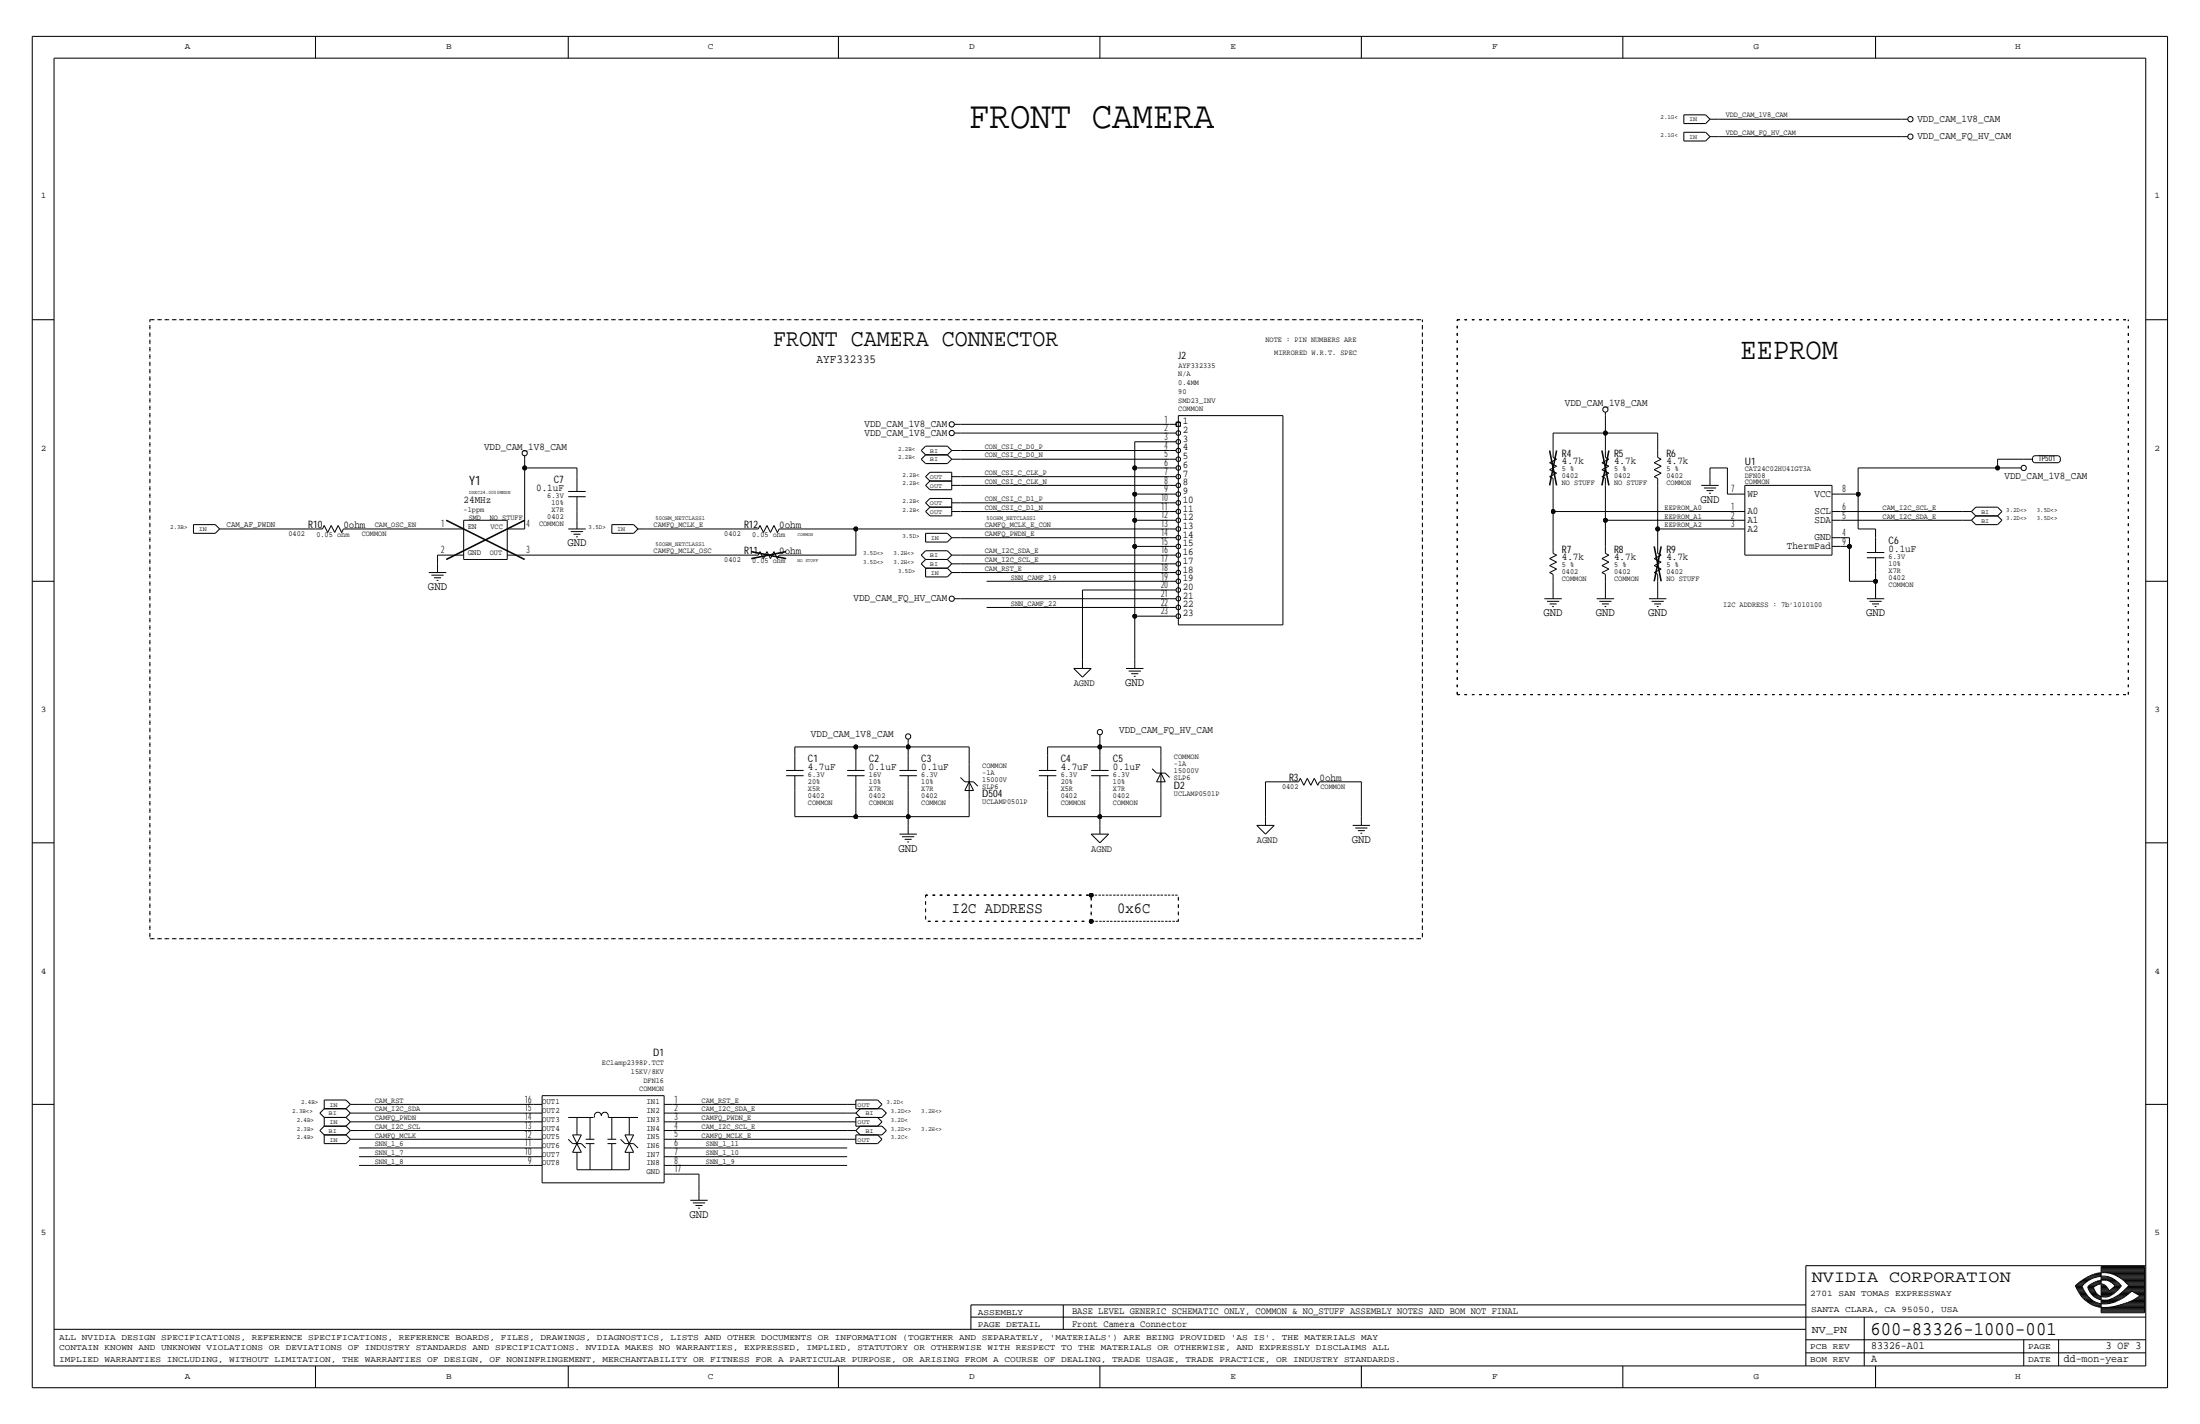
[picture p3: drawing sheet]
<svg xmlns="http://www.w3.org/2000/svg" width="432mm" height="279mm" viewBox="0 0 432 279" stroke-linecap="round" stroke-linejoin="round" font-family="sans-serif">
<g fill="none" stroke="#000" stroke-width=".2">
<path d="M6.3 7.1h419.1zM6.3 7.1v265.2zM10.6 11.4v256.6zM10.6 11.4h410.6zM61.9 7.1v4.3zM111.5 7.1v4.3zM164.6 7.1v4.3zM215.9 7.1v4.3zM267.2 7.1v4.3zM318.5 7.1v4.3zM368.1 7.1v4.3zM421.2 11.4v256.6z"/>
<path d="M425.4 7.1v265.2zM330.5 26v1.7zM330.5 27.7h4.3zM330.5 22.5v1.7zM330.5 24.2h4.3zM330.5 26h4.3zM330.5 22.5h4.3zM334.8 27.7l.8-.9zM334.8 24.2l.8-.8zM334.8 26l.8 .8zM334.8 22.5l.8 .9zM335.6 26.8h1.7z"/>
<path d="M335.6 23.4h1.7zM337.3 23.4h36zM337.3 26.8h36zM373.3 26.8h1.2zM373.3 23.4h1.2zM6.3 62.7h4.3zM421.2 62.7h4.2zM103 91.8h10.2zM103 90.1v1.7zM103 91.8v12zM103 89.4v.7zM111.5 96.4h3.5z"/>
<path d="M111.5 97.5h3.5zM113.2 91.8v1.7zM113.2 97.5v2.9zM113.2 93.5v2.9zM180.8 88.4l.9-.9zM180.8 90.1l.9-.9zM180.8 88.4l.9 .8zM180.8 90.1l.9 .9zM181.7 89.2h4.2zM181.7 91h4.2zM181.7 98.7l.8-.9zM181.7 93.5l.8-.8z"/>
<path d="M181.7 95.2l.8-.8zM181.7 87.5h4.2zM181.7 98.7l.8 .8zM181.7 93.5l.8 .9zM181.7 95.2l.8 .9zM182.5 97.8h4.3zM182.5 99.5h4.3zM182.5 92.7h4.3zM182.5 94.4h4.3zM182.5 96.1h4.3zM185.9 89.2l.9-.8zM185.9 91l.9-.9z"/>
<path d="M185.9 87.5l.9 .9zM185.9 89.2l.9 .9zM186.8 88.4h1.7zM186.8 90.1h1.7zM186.8 98.7h1.7zM186.8 93.5h1.7zM186.8 95.2h1.7zM186.8 97.8v1.7zM186.8 99.5v1.7zM186.8 92.7v1.7zM186.8 94.4v1.7zM187.3 83.3h1.2z"/>
<path d="M187.3 85h1.2zM188.5 85h41.1zM188.5 83.3h41.1zM188.5 90.1h41.1zM188.5 93.5h41.1zM188.5 98.7h41.1zM188.5 95.2h41.1zM188.5 88.4h41.1zM222.7 91.8h6.9zM222.7 86.7h6.9zM222.7 96.9v5.2zM222.7 91.8v5.1z"/>
<path d="M222.7 96.9h6.9zM222.7 86.7v5.1zM229.6 98.7h1.2zM229.6 96.9h1.2zM229.6 95.2h1.2zM229.6 93.5h1.2zM229.6 91.8h1.2zM229.6 90.1h1.2zM229.6 88.4h1.2zM229.6 86.7h1.2zM229.6 85h1.2zM229.6 83.3h1.2z"/>
<path d="M230.8 82.8h.9zM230.8 82.8v.9zM230.8 83.7h.9zM231.3 81.6v41zM231.3 81.6h20.5zM231.7 82.8v.9zM251.8 81.6v41zM304.1 93.5l.7 .4zM304.1 92.2l1.4 .6zM304.1 92.2l1.4-.7zM304.1 90.8l1.4-.7zM304.1 93.5l1.4-.7z"/>
<path d="M304.1 90.8l1.4 .7zM304.8 89.8l.7 .3zM304.8 95.2v5.2zM304.8 85h10.3zM304.8 85v3.4zM304.8 93.9v1.3zM304.8 88.4v1.4zM314.4 93.5l.7 .4zM314.4 92.2l1.4 .6zM314.4 92.2l1.4-.7zM314.4 90.8l1.4-.7zM314.4 93.5l1.4-.7z"/>
<path d="M314.4 90.8l1.4 .7zM315.1 89.8l.7 .3zM315.1 95.2v6.9zM315.1 85h10.3zM315.1 81.6v3.4zM315.1 85v3.4zM315.1 80.9v.7zM315.1 93.9v1.3zM315.1 88.4v1.4zM324.7 93.5l.7 .4zM324.7 92.2l1.3 .6zM324.7 92.2l1.3-.7z"/>
<path d="M324.7 90.8l1.3-.7zM324.7 93.5l1.3-.7zM324.7 90.8l1.3 .7zM325.4 89.8l.6 .3zM325.4 95.2v8.6zM325.4 85v3.4zM325.4 93.9v1.3zM325.4 88.4v1.4zM333.9 95.2h3.4zM334.4 95.7h2.4zM334.9 96.3h1.4zM335.5 96.8h.3z"/>
<path d="M335.6 91.8h3.4zM335.6 91.8v1.7zM335.6 93.5v1.7zM339 96.9h1.8zM339 91.8v5.1zM340.8 96.9h1.7zM342.5 95.2h17.1zM342.5 95.2v13.7zM359.6 96.9h1.7zM359.6 95.2v13.7zM361.3 96.9h3.4zM364.7 91.8h27.4z"/>
<path d="M364.7 91.8v5.1zM364.7 96.9v6.9zM387.8 99.5h4.3zM392.1 91.8h3.4zM392.1 90.1h5.1zM392.1 90.1v1.7zM392.1 99.5l.8 .9zM395.5 91.8h1.2zM397.2 90.1h1.7zM398.9 90.4l.4 .4zM398.9 89.8v.6zM399.3 90.8h4.7z"/>
<path d="M399.3 89.4l-.4 .4zM399.3 89.4h4.7zM404 89.4l.4 .4zM404 90.8l.4-.4zM404.4 89.8v.6zM6.3 114.1h4.3zM38 102.9v1.7zM38 104.6h4.3zM38 102.9h4.3zM42.3 104.6l.8-.8zM42.3 102.9l.8 .9zM43.1 103.8h1.7z"/>
<path d="M44.8 103.8h17.1zM61.9 103.8h1.4zM63.6 103.1l.7 1.4zM63.6 103.1l-.3 .7zM65 103.1l-.7 1.4zM65 103.1l.7 1.4zM66.4 103.1l.7 1.4zM66.4 103.1l-.7 1.4zM67.4 103.8h1.4zM67.4 103.8l-.3 .7zM68.8 103.8h18.8zM84.2 112.3h3.4z"/>
<path d="M84.7 112.9h2.4zM85.2 113.4h1.4zM85.7 113.9h.3zM85.9 108.9h1.7zM85.9 108.9v1.7zM85.9 110.6v1.7zM87.6 108.9h3.4zM87.6 103.8h3.4zM91 109.8h8.6zM91 102.1h8.6zM91 102.1v7.7zM99.6 108.9h3.4z"/>
<path d="M99.6 103.8h3.4zM99.6 102.1v7.7zM103 108.9h44.5zM111.5 103.8h3.5zM112 104.3h2.4zM112.6 104.8h1.3zM113.1 105.3h.3zM113.2 100.4v1.7zM113.2 102.1v1.7zM120.1 102.9v1.7zM120.1 104.6h4.3zM120.1 102.9h4.3z"/>
<path d="M124.4 104.6l.8-.8zM124.4 102.9l.8 .9zM125.2 103.8h1.7zM126.9 103.8h20.6zM147.5 108.9h1.3zM147.5 103.8h1.3zM149.2 108.2l.6 1.4zM149.2 103.1l.6 1.4zM149.2 108.2l-.4 .7zM149.2 103.1l-.4 .7zM150.5 108.2l-.7 1.4zM150.5 108.2l.7 1.4z"/>
<path d="M150.5 103.1l-.7 1.4zM150.5 103.1l.7 1.4zM151.9 108.2l.7 1.4zM151.9 103.1l.7 1.4zM151.9 108.2l-.7 1.4zM151.9 103.1l-.7 1.4zM152.9 108.9h1.4zM152.9 103.8h1.4zM152.9 108.9l-.3 .7zM152.9 103.8l-.3 .7zM154.3 103.8h13.7zM154.3 108.9h13.7z"/>
<path d="M168 103.8h61.6zM168 103.8v5.1zM180.8 108.9l.9-.8zM180.8 110.6l.9-.8zM180.8 108.9l.9 .9zM180.8 110.6l.9 .9zM181.7 104.6v1.8zM181.7 106.4h4.2zM181.7 109.8h4.2zM181.7 111.5v1.7zM181.7 113.2h4.2zM181.7 111.5h4.2z"/>
<path d="M181.7 100.4l.8-.9zM181.7 104.6h4.2zM181.7 108.1h4.2zM181.7 100.4l.8 .8zM182.5 101.2h4.3zM185.9 106.4l.9-.9zM185.9 109.8l.9-.9zM185.9 113.2l.9-.9zM185.9 111.5l.9-.9zM185.9 104.6l.9 .9zM185.9 108.1l.9 .8zM185.9 111.5l.9 .8z"/>
<path d="M185.9 109.8l.9 .8zM186.8 108.9h1.7zM186.8 110.6h1.7zM186.8 100.4h1.7zM186.8 105.5h1.7zM186.8 112.3h1.7zM187.3 117.5h1.2zM188.5 117.5h41.1zM188.5 112.3h41.1zM188.5 105.5h41.1zM188.5 108.9h41.1zM188.5 110.6h41.1z"/>
<path d="M188.5 100.4h41.1zM193.6 114.1h36zM193.6 119.2h36zM212.5 115.8h17.1zM212.5 115.8v13.6zM222.7 107.2h6.9zM222.7 102.1h6.9zM222.7 102.1v5.1zM222.7 107.2v13.7zM229.6 119.2h1.2zM229.6 115.8h1.2zM229.6 114.1h1.2z"/>
<path d="M229.6 112.3h1.2zM229.6 110.6h1.2zM229.6 108.9h1.2zM229.6 107.2h1.2zM229.6 105.5h1.2zM229.6 103.8h1.2zM229.6 102.1h1.2zM229.6 100.4h1.2zM229.6 117.5h1.2zM303.1 117.5h3.4zM303.6 118h2.4zM304.1 112.3l.7 .4z"/>
<path d="M304.1 111l1.4 .7zM304.1 111l1.4-.7zM304.1 109.6l1.4-.7zM304.1 118.5h1.4zM304.1 112.3l1.4-.6zM304.1 109.6l1.4 .7zM304.7 119h.3zM304.8 100.4h36zM304.8 108.6l.7 .3zM304.8 114.1v1.7zM304.8 100.4v6.8zM304.8 115.8v1.7z"/>
<path d="M304.8 112.7v1.4zM304.8 107.2v1.4zM313.4 117.5h3.4zM313.9 118h2.4zM314.4 112.3l.7 .4zM314.4 111l1.4 .7zM314.4 111l1.4-.7zM314.4 109.6l1.4-.7zM314.4 118.5h1.4zM314.4 112.3l1.4-.6zM314.4 109.6l1.4 .7zM314.9 119h.4z"/>
<path d="M315.1 108.6l.7 .3zM315.1 102.1h25.7zM315.1 114.1v1.7zM315.1 102.1v5.1zM315.1 115.8v1.7zM315.1 112.7v1.4zM315.1 107.2v1.4zM323.6 117.5h3.5zM324.2 118h2.4zM324.7 112.3l.7 .4zM324.7 111l1.3 .7zM324.7 111l1.3-.7z"/>
<path d="M324.7 109.6l1.3-.7zM324.7 118.5h1.3zM324.7 112.3l1.3-.6zM324.7 109.6l1.3 .7zM325.2 119h.3zM325.4 108.6l.6 .3zM325.4 103.8h15.4zM325.4 114.1v1.7zM325.4 103.8v3.4zM325.4 115.8v1.7zM325.4 112.7v1.4zM325.4 107.2v1.4z"/>
<path d="M340.8 100.4h1.7zM340.8 102.1h1.7zM340.8 103.8h1.7zM342.5 108.9h17.1zM359.6 100.4h1.7zM359.6 102.1h1.7zM359.6 105.5h1.7zM359.6 107.2h1.7zM361.3 107.2h1.7zM361.3 105.5h1.7zM361.3 100.4h23.9zM361.3 102.1h23.9z"/>
<path d="M363 114.1h5.1zM363 107.2v6.9zM363 105.5v1.7zM364.7 103.8h3.4zM366.4 108.4h3.4zM366.4 109.4h3.4zM366.4 117.5h3.4zM366.9 118h2.4zM367.4 118.5h1.4zM368 119h.3zM368.1 112.3v1.8zM368.1 114.1v1.7z"/>
<path d="M368.1 103.8v1.7zM368.1 115.8v1.7zM368.1 109.4v2.9zM368.1 105.5v2.9zM385.2 102.1h1.7zM385.2 100.4h1.7zM386.9 102.1l.9-.9zM386.9 100.4l.9-.9zM386.9 102.1l.9 .8zM386.9 100.4l.9 .8zM387.8 102.9h4.3zM387.8 101.2h4.3z"/>
<path d="M392.1 102.9l.8-.8zM392.1 101.2l.8-.8zM392.1 101.2l.8 .9zM421.2 114.1h4.2zM210.7 131.2l1.8 1.7zM210.7 131.2h3.5zM212.5 129.4v1.8zM214.2 131.2l-1.7 1.7zM221 131.2h3.4zM221.5 131.7h2.4zM222 132.2h1.4zM222.6 132.7h.3z"/>
<path d="M222.7 120.9h6.9zM222.7 120.9v8.5zM222.7 129.4v1.8zM229.6 120.9h1.2zM231.3 122.6h20.5zM154.3 151.2h3.4zM154.3 152.2h3.4zM156 155.1v5.1zM156 146.6h12zM156 146.6v1.7zM156 152.2v2.9zM156 148.3v2.9z"/>
<path d="M166.3 151.2h3.4zM166.3 152.2h3.4zM168 155.1v5.1zM168 146.6h10.2zM168 146.6v1.7zM168 152.2v2.9zM168 148.3v2.9zM176.5 151.2h3.5zM176.5 152.2h3.5zM178.2 155.1v5.1zM178.2 146.6h12zM178.2 146.6v1.7z"/>
<path d="M178.2 145.7v.9zM178.2 145v.7zM178.2 152.2v2.9zM178.2 148.3v2.9zM188.5 152.5l.9 .9zM189.4 153.4h1.7zM189.4 155.1h1.7zM190.2 153.4l-.8 1.7zM190.2 156.8v3.4zM190.2 146.6v3.4zM190.2 150v6.8zM190.2 153.4l.9 1.7z"/>
<path d="M191.1 153.4l.8 .9zM203.9 151.2h3.4zM203.9 152.2h3.4zM205.6 146.6h10.3zM205.6 155.1v5.1zM205.6 146.6v1.7zM205.6 152.2v2.9zM205.6 148.3v2.9zM214.2 151.2h3.4zM214.2 152.2h3.4zM215.9 155.1v5.1zM215.9 146.6h12z"/>
<path d="M215.9 144.8v1.8zM215.9 146.6v1.7zM215.9 144.2v.6zM215.9 152.2v2.9zM215.9 148.3v2.9zM226.1 150.8l.9 .9zM227 151.7h1.7zM227 153.4h1.7zM227.9 151.7l-.9 1.7zM227.9 155.1v5.1zM227.9 146.6v1.7zM227.9 148.3v6.8z"/>
<path d="M227.9 151.7l.8 1.7zM228.7 151.7l.9 .8zM248.4 153.4h5.1zM248.4 153.4v6.8zM253.5 153.4h1.4zM255.2 152.7l.7 1.4zM255.2 152.7l-.3 .7zM256.6 152.7l-.7 1.4zM256.6 152.7l.7 1.4zM258 152.7l.6 1.4zM258 152.7l-.7 1.4zM259 153.4h1.4z"/>
<path d="M259 153.4l-.4 .7zM260.4 153.4h6.8zM267.2 153.4v6.8zM6.3 165.4h4.3zM156 160.2h12zM168 160.2h10.2zM176.5 163.7h3.5zM177 164.2h2.4zM177.6 164.7h1.3zM178.1 165.2h.3zM178.2 160.2h12zM178.2 160.2v1.7z"/>
<path d="M178.2 161.9v1.8zM205.6 160.2h10.3zM214.2 163.7l1.7 1.7zM214.2 163.7h3.4zM215.9 160.2h12zM215.9 160.2v1.7zM215.9 161.9v1.8zM217.6 163.7l-1.7 1.7zM246.7 161.9l1.7 1.8zM246.7 161.9h3.4zM248.4 160.2v1.7zM250.1 161.9l-1.7 1.8z"/>
<path d="M265.5 161.9h3.4zM266 162.5h2.4zM266.5 163h1.4zM267 163.5h.4zM267.2 160.2v1.7zM421.2 165.4h4.2zM6.3 216.7h4.3zM62.8 218.4l.8-.9zM62.8 218.4l.8 .9zM63.6 219.3v1.7zM63.6 215.8v1.7zM63.6 217.5h4.3z"/>
<path d="M63.6 219.3h4.3zM63.6 215.8h4.3zM67.9 217.5l.9-.8zM67.9 219.3l.9-.9zM67.9 219.3l.9 .8zM67.9 215.8l.9 .9zM67.9 217.5l.9 .9zM68.8 218.4h1.7zM68.8 216.7h1.7zM70.5 218.4h34.2zM70.5 216.7h34.2zM104.7 216.7h1.7z"/>
<path d="M104.7 218.4h1.7zM106.4 215h23.9zM106.4 215v17.1zM111.5 219.3h5zM113.2 219.3v3.4zM115.8 219.3v4.2zM116.7 218.9v.4zM116.7 218.9a.68 .68 0 0 1 .6-.7 .68 .68 0 0 1 .7 .7 .68 .68 0 0 1 .7-.7 .68 .68 0 0 1 .7 .7M119.4 218.9v.4zM119.4 219.3h5.8zM120.1 219.3v4.2zM123.5 219.3v3.4z"/>
<path d="M130.3 216.7h1.8zM130.3 218.4h1.8zM130.3 215v17.1zM132.1 216.7h34.2zM132.1 218.4h34.2zM166.3 218.4h1.7zM166.3 216.7h1.7zM168 217.5h4.3zM168 215.8v1.7zM168 219.3v1.7zM168 218.4l.8-.9zM168 215.8h4.3z"/>
<path d="M168 219.3h4.3zM168 218.4l.8 .9zM168.8 219.3h4.3zM168.8 217.5h4.3zM172.3 217.5l.8-.8zM172.3 215.8l.8 .9zM172.3 219.3l.8 .8zM173.1 219.3l.9-.9zM173.1 217.5l.9 .9zM421.2 216.7h4.2zM62.8 221.8l.8-.8zM62.8 221.8l.8 .9z"/>
<path d="M63.6 222.7h4.3zM63.6 221h4.3zM63.6 222.7v1.7zM63.6 224.4h4.3zM67.9 222.7l.9-.9zM67.9 221l.9-.9zM67.9 224.4l.9-.9zM67.9 221l.9 .8zM67.9 222.7l.9 .8zM68.8 221.8h1.7zM68.8 220.1h1.7zM68.8 223.5h1.7z"/>
<path d="M70.5 220.1h34.2zM70.5 221.8h34.2zM70.5 223.5h34.2zM70.5 225.2h34.2zM70.5 227h34.2zM70.5 228.7h34.2zM104.7 220.1h1.7zM104.7 221.8h1.7zM104.7 223.5h1.7zM104.7 225.2h1.7zM104.7 227h1.7zM104.7 228.7h1.7z"/>
<path d="M106.4 232.1h23.9zM111.5 223.5l.9 .9zM112.4 222.7l1.7 3.4zM112.4 224.4h1.7zM112.4 226.1h1.7zM112.4 222.7h1.7zM113.2 229.5h10.3zM113.2 226.1v3.4zM114.1 222.7l-1.7 3.4zM114.1 224.4l.9 .8zM115 224.4h1.7zM115 223.5h1.7z"/>
<path d="M115.8 224.4v5.1zM119.2 224.4h1.7zM119.2 223.5h1.7zM120.1 224.4v5.1zM121.8 223.5l.9 .9zM122.7 224.4h1.7zM122.7 222.7l1.7 3.4zM122.7 226.1h1.7zM122.7 222.7h1.7zM123.5 226.1v3.4zM124.4 222.7l-1.7 3.4zM124.4 224.4l.8 .8z"/>
<path d="M130.3 220.1h1.8zM130.3 221.8h1.8zM130.3 223.5h1.8zM130.3 225.2h1.8zM130.3 227h1.8zM130.3 228.7h1.8zM130.3 230.4h1.8zM132.1 230.4h5.1zM132.1 220.1h34.2zM132.1 221.8h34.2zM132.1 223.5h34.2zM132.1 225.2h34.2z"/>
<path d="M132.1 227h34.2zM132.1 228.7h34.2zM135.5 235.5h3.4zM136 236h2.4zM136.5 236.5h1.4zM137 237h.4zM137.2 230.4v3.4zM137.2 233.8v1.7zM166.3 221.8h1.7zM166.3 223.5h1.7zM166.3 220.1h1.7zM168 221.8l.8-.8z"/>
<path d="M168 224.4h4.3zM168 222.7v1.7zM168 221h4.3zM168 222.7h4.3zM168 221.8l.8 .9zM168.8 222.7h4.3zM168.8 221h4.3zM172.3 224.4l.8-.9zM172.3 221l.8-.9zM172.3 222.7l.8 .8zM173.1 222.7l.9-.9zM173.1 221l.9 .8z"/>
<path d="M190.6 256v4.8zM190.6 258.4h230.6zM190.6 256h163.8zM208.7 256v4.8zM354.4 248.3v19.7zM354.4 248.3h66.8zM365.9 258.4v9.6zM407.3 252.3l.4 .7zM407.3 252.3l.9-.8zM407.4 252.3h1.3zM407.4 252.4h1.3zM407.5 252.6h1.2z"/>
<path d="M407.6 252.1h1.2zM407.6 252.8h1.2zM407.7 253l.2 .4zM407.7 253h1.2zM407.8 251.9h1.2zM407.8 253.1h1.2zM407.9 253.3h1.2zM407.9 253.4l.3 .4zM407.9 251.8h1.3zM408 253.5h1.2zM408.1 253.6h1.2zM408.2 251.6h1.2z"/>
<path d="M408.2 253.8l.3 .5zM408.2 253.8h1.2zM408.2 251.5l.3-.2zM408.3 254h1.2zM408.4 251.4h1.2zM408.4 254.2h1.3zM408.5 254.3l.2 .3zM408.5 251.3l.5-.3zM408.6 254.3h1.2zM408.7 251.2h1.2zM408.7 254.5h1.3zM408.7 252.3v.1z"/>
<path d="M408.7 252.4v.1zM408.7 252.5l.1 .2zM408.7 254.6l.2 .2zM408.8 252.7l.1 .3zM408.8 252.1l.3-.3zM408.8 252.1l-.1 .2zM408.8 254.7h1.3zM408.9 253l.3 .4zM408.9 251.1h1.2zM408.9 254.8l.3 .3zM409 251l.5-.3zM409 254.8h1.3z"/>
<path d="M409.1 251.8l.4-.2zM409.2 253.4l.1 .3zM409.2 250.9h1.3zM409.2 255h1.3zM409.2 255.1l.4 .2zM409.3 253.7l.4 .5zM409.4 255.2h1.3zM409.5 250.7l.3-.2zM409.5 250.7h1.4zM409.5 251.6l.4-.4zM409.6 255.3l.4 .3zM409.6 255.3h1.4z"/>
<path d="M409.7 254.2l.2 .2zM409.8 250.6h1.7zM409.8 252.5v.2zM409.8 250.5l.3-.1zM409.8 252.7h.1M409.8 252.5h.1M409.8 252.6h1.1zM409.8 252.7l.1 .2zM409.8 252.4h.1M409.8 252.4h1.2zM409.9 255.5h1.4zM409.9 252.8h1z"/>
<path d="M409.9 252.9l.1 .2zM409.9 252.3l-.1 .1zM409.9 252.3l.1-.1zM409.9 251.2l.6-.3zM409.9 254.4l.5 .5zM409.9 253h1.1zM410 255.6l.3 .3zM410 253.1l.4 .7zM410 252.3h1.3zM410 253.1h1.1zM410 252.2l.3-.2zM410.1 250.4l.4-.2z"/>
<path d="M410.1 255.7h1.7zM410.1 253.3h1.1zM410.1 250.4h2.3zM410.2 253.5h1.1zM410.2 252.1h1.4zM410.3 253.6h1.1zM410.3 252l.3-.2zM410.3 255.9l.2 .1zM410.4 254.9l.5 .4zM410.4 255.9h2zM410.4 253.8l.5 .5zM410.4 253.8h1.1z"/>
<path d="M410.5 250.2h1.9zM410.5 256l.4 .1zM410.5 250.9l.3-.1zM410.5 250.2l.4-.2zM410.6 254h1.1zM410.6 251.9h1.6zM410.6 251.8l.5-.2zM410.7 256h1.7zM410.8 254.2h1.1zM410.8 250.8l.4-.1zM410.8 251.8h1.6zM410.9 252.6l.2 .5z"/>
<path d="M410.9 252.6l.3-.3zM410.9 250l.3-.1zM410.9 254.3h1.3zM410.9 254.3l.2 .2zM410.9 256.1l.4 .2zM410.9 255.3l.4 .2zM411 250h1.4zM411.1 251.6l.3-.2zM411.1 253.1l.1 .2zM411.1 256.2h1.3zM411.1 254.5h1.3zM411.1 254.5l.5 .3z"/>
<path d="M411.2 250.7l.3-.1zM411.2 251.6h1.2zM411.2 253.3l.2 .3zM411.2 249.9l.3-.1zM411.2 252.3l.6-.3zM411.3 255.5l.2 .1zM411.3 256.3h.3zM411.4 253.6l.1 .1zM411.4 251.4l.4-.1zM411.4 254.7h1zM411.5 255.6h.1zM411.5 253.7l.2 .3z"/>
<path d="M411.5 249.9h.9zM411.5 249.8h.4zM411.5 250.6l.4-.1zM411.6 251.4h.8zM411.6 254.8l.3 .1zM411.6 256.3l.3 .1zM411.6 255.6l.2 .1zM411.7 254l.2 .2zM411.7 256.4h.7zM411.8 254.8h.6zM411.8 252l.4-.1zM411.8 251.3l.3-.1z"/>
<path d="M411.8 255.7h.2zM411.9 254.9l.5 .1zM411.9 250.5l.5-.1zM411.9 249.8l.2-.1zM411.9 254.2l.2 .1zM411.9 256.4l.5 .1zM412 255.7l.2 .1zM412.1 254.3l.4 .1zM412.1 251.2h.3zM412.1 249.7h.3zM412.2 251.2h.2zM412.2 251.9h.3z"/>
<path d="M412.2 255.8h.2zM412.4 252.1h.6zM412.4 256.5h8.5zM412.4 249.4h8.5zM412.4 248.7h8.5zM412.4 249.5h8.5zM412.4 249h8.5zM412.4 248.8h8.5zM412.4 249.2h8.5zM412.4 256.7h8.5zM412.4 257.4h8.5zM412.4 257.2h8.5z"/>
<path d="M412.4 257.1h8.5zM412.4 256.9h8.5zM412.4 254.3h1.6zM412.4 254.2h1.9zM412.4 255.2h3.3zM412.4 254h2.2zM412.4 253.8h2.4zM412.4 255.3h2.9zM412.4 255.5h2.5zM412.4 253.6h2.6zM412.4 253.5h2.8zM412.4 255.7h1.8z"/>
<path d="M412.4 253h1.4zM412.4 252.8h1.3zM412.4 252.4h1zM412.4 250.6h1.5zM412.4 250.7h1.9zM412.4 250.9h2.3zM412.4 251.1h2.6zM412.4 257.6h8.5zM412.4 248.5h8.5zM412.4 248.5v9.1zM412.4 253.1h1.5zM412.4 253.3h3z"/>
<path d="M412.4 252.6h1.2zM412.4 252.3h.8zM412.4 251.2h.6zM412.4 250.4h.7zM412.4 256.5h.5zM412.4 255l.3 .1zM412.4 255.8h1.1zM412.4 249.7h1zM412.5 254.4l.5 .1zM412.5 251.9l.2 .1zM412.7 255.1h.4zM412.7 252h.1z"/>
<path d="M412.8 252l.2 .1zM412.9 256.5h.9zM413 252.1l.1 .1zM413 251.2h.4zM413 254.5h.4zM413.1 255.1h.4zM413.1 250.4h.3zM413.1 252.2l.2 .1zM413.3 252.3l.1 .1zM413.4 249.7h.4zM413.4 250.4l.6 .2zM413.4 252.4l.2 .2z"/>
<path d="M413.4 249.7h7.5zM413.4 254.5h.2zM413.5 251.2h.1M413.5 255.1l.4-.1zM413.5 251.2l.2 .1zM413.5 255.8h.4zM413.6 252.6l.1 .1zM413.6 254.5h.1M413.6 254.5l.2-.1zM413.7 251.2h1.5zM413.7 252.7l.1 .2zM413.7 251.3h.1z"/>
<path d="M413.7 249.7l.3 .1zM413.8 249.7h.1M413.8 252.9l.1 .3zM413.8 251.3l.3 .1zM413.8 254.4h.2zM413.9 256.5h.1M413.9 256.5h.2zM413.9 255h.1zM413.9 255.8l.4-.1zM413.9 253.2l.1 .1zM414 250.6l.3 .1zM414 254.4l.2-.2z"/>
<path d="M414 255h2zM414 253.3l1.1-1zM414 255l.2-.1zM414 249.8l.5 .1zM414.1 251.4h1.3zM414.1 256.5l.4-.1zM414.1 251.4l.3 .3zM414.2 253.1h1.4zM414.2 254.9l.4-.1zM414.2 254.2h.1zM414.3 249.9h6.6zM414.3 255.7l.4-.1z"/>
<path d="M414.3 250.7l.2 .1zM414.3 254.2l.2-.2zM414.4 251.6h1.2zM414.4 253h1.4zM414.4 251.7l.3 .2zM414.5 254.8h1.8zM414.5 249.9l.3 .1zM414.5 254h.1zM414.5 256.4l.6-.1zM414.5 250.8l.2 .1zM414.6 254.8l.2-.1zM414.6 251.8h1.2z"/>
<path d="M414.6 252.8h1.4zM414.6 254l.2-.1zM414.7 250.9l.4 .2zM414.7 255.6l.4-.1zM414.7 251.9l.5 .4zM414.8 256.4h6.1zM414.8 250l.4 .2zM414.8 253.9l.4-.4zM414.8 254.7l.4-.2zM414.8 252.6h1.3zM414.8 251.9h1.2zM414.9 250h6z"/>
<path d="M414.9 254.7h1.7zM415 252.1h1.2zM415 252.4h1.2zM415.1 255.5l.3-.2zM415.1 251.1l.2 .2zM415.1 252.3h.1M415.1 256.3l1.2-.3zM415.2 254.5l.6-.4zM415.2 250.2l.7 .4zM415.2 252.3h1.1zM415.2 254.5h1.7zM415.2 253.5l.7-.6z"/>
<path d="M415.2 250.2h5.7zM415.3 251.3l.2 .1zM415.4 255.3l.4-.2zM415.5 251.4l.1 .2zM415.5 254.3h1.6zM415.5 256.2h5.4zM415.5 250.4h5.4zM415.6 251.6l.2 .1zM415.7 254.2h1.7zM415.8 255.1l.4-.2zM415.8 251.7l.2 .1zM415.8 254.1l.5-.4z"/>
<path d="M415.8 250.6h5.1zM415.9 250.6l.3 .2zM416 251.8l.1 .2zM416 254h1.6zM416.1 252.7h.1M416.1 252.7l-.2 .2zM416.1 252l.1 .1zM416.1 250.7h4.8zM416.2 256h4.7zM416.2 250.8l.4 .3zM416.2 254.9l.4-.2zM416.2 252.1l.2 .2z"/>
<path d="M416.2 253.8h1.6zM416.2 252.5l-.1 .1zM416.3 256l.7-.2zM416.3 252.4h.1M416.3 252.4l-.1 .1zM416.3 253.7l.6-.5zM416.4 250.9h4.5zM416.4 253.6h1.6zM416.6 254.7l.2-.1zM416.6 253.5h1.6zM416.6 251.1l.2 .1zM416.6 251.1h4.3z"/>
<path d="M416.7 255.9h4.2zM416.8 251.2l.2 .2zM416.8 253.3h4.1zM416.8 251.2h4.1zM416.8 254.6l.4-.3zM417 253.1h3.9zM417 251.4l.6 .6zM417 255.8l.6-.2zM417 251.4h3.9zM417.1 253h3.8zM417.2 251.6h3.7zM417.2 254.3l.7-.6z"/>
<path d="M417.3 255.7h3.6zM417.3 252.8h3.6zM417.4 251.8h3.5zM417.5 252.6h3.4zM417.5 251.9h3.4zM417.6 255.6l.5-.2zM417.6 252l.2 .3zM417.7 252.4h3.2zM417.7 252.1h3.2zM417.7 255.5h3.2zM417.8 252.3l-.9 .9zM417.9 252.3h3z"/>
<path d="M417.9 253.7l.5-.4zM418.1 255.4l.5-.3zM418.2 255.3h2.7zM418.4 253.3h.1M418.4 253.3l.3 .2zM418.5 255.2h2.4zM418.6 255.1l.4-.2zM418.7 253.5l1.3 .8zM418.7 253.5h2.2zM418.9 255h2zM419 253.6h1.9zM419 254.9l.2-.1z"/>
<path d="M419.1 254.8h1.8zM419.2 254.8l.5-.3zM419.3 253.8h1.6zM419.4 254.7h1.5zM419.6 254h1.3zM419.7 254.5h1.2zM419.7 254.5l.3-.2zM419.9 254.2h1zM419.9 254.3h1zM420.9 248.5v9.1zM6.3 272.3h419.1zM10.6 260.8h343.8z"/>
<path d="M10.6 268h410.6zM61.9 268v4.3zM111.5 268v4.3zM164.6 268v4.3zM215.9 268v4.3zM267.2 268v4.3zM318.5 268v4.3zM354.4 265.4h66.8zM354.4 262.9h66.8zM368.1 268v4.3zM397.2 262.9v5.1zM404 262.9v5.1z"/>
<circle cx="375" cy="26.8" r=".52"/>
<circle cx="375" cy="23.4" r=".52"/>
<circle cx="103" cy="88.9" r=".52"/>
<circle cx="186.8" cy="85" r=".52"/>
<circle cx="186.8" cy="83.3" r=".52"/>
<circle cx="231.3" cy="88.4" r=".45"/>
<circle cx="231.3" cy="90.1" r=".45"/>
<circle cx="231.3" cy="83.3" r=".45"/>
<circle cx="231.3" cy="93.5" r=".45"/>
<circle cx="231.3" cy="86.7" r=".45"/>
<circle cx="231.3" cy="96.9" r=".45"/>
<circle cx="231.3" cy="95.2" r=".45"/>
<circle cx="231.3" cy="85" r=".45"/>
<circle cx="231.3" cy="91.8" r=".45"/>
<circle cx="231.3" cy="98.7" r=".45"/>
<circle cx="315.1" cy="80.4" r=".52"/>
<circle cx="397.2" cy="91.8" r=".52"/>
<circle cx="186.8" cy="117.5" r=".52"/>
<circle cx="231.3" cy="115.8" r=".45"/>
<circle cx="231.3" cy="114.1" r=".45"/>
<circle cx="231.3" cy="105.5" r=".45"/>
<circle cx="231.3" cy="108.9" r=".45"/>
<circle cx="231.3" cy="107.2" r=".45"/>
<circle cx="231.3" cy="119.2" r=".45"/>
<circle cx="231.3" cy="117.5" r=".45"/>
<circle cx="231.3" cy="100.4" r=".45"/>
<circle cx="231.3" cy="102.1" r=".45"/>
<circle cx="231.3" cy="103.8" r=".45"/>
<circle cx="231.3" cy="110.6" r=".45"/>
<circle cx="231.3" cy="112.3" r=".45"/>
<circle cx="231.3" cy="120.9" r=".45"/>
<circle cx="178.2" cy="144.5" r=".52"/>
<circle cx="215.9" cy="143.6" r=".52"/>
</g>
<g fill="none" stroke="#000" stroke-width=".2" stroke-dasharray=".5 1" stroke-linecap="butt">
<path d="M29.4 62.7h249.8zM29.4 62.7v121.5zM279.2 62.7v121.5zM286 62.7h131.7zM286 62.7v73.6zM417.7 62.7v73.6zM286 136.3h131.7zM181.7 175.6h32.5zM181.7 175.6v5.2zM214.2 175.6h17.1zM214.2 175.6v5.2zM231.3 175.6v5.2z"/>
<path d="M29.4 184.2h249.8zM181.7 180.8h32.5zM214.2 180.8h17.1z"/>
</g>
<g fill="#000" stroke="#000" stroke-width=".2">
<circle cx="103" cy="91.8" r=".41"/>
<circle cx="222.7" cy="91.8" r=".41"/>
<circle cx="222.7" cy="96.9" r=".41"/>
<circle cx="315.1" cy="85" r=".41"/>
<circle cx="364.7" cy="96.9" r=".41"/>
<circle cx="392.1" cy="91.8" r=".41"/>
<circle cx="168" cy="103.8" r=".41"/>
<circle cx="222.7" cy="107.2" r=".41"/>
<circle cx="222.7" cy="102.1" r=".41"/>
<circle cx="304.8" cy="100.4" r=".41"/>
<circle cx="315.1" cy="102.1" r=".41"/>
<circle cx="325.4" cy="103.8" r=".41"/>
<circle cx="363" cy="107.2" r=".41"/>
<circle cx="368.1" cy="114.1" r=".41"/>
<circle cx="222.7" cy="120.9" r=".41"/>
<circle cx="168" cy="146.6" r=".41"/>
<circle cx="178.2" cy="146.6" r=".41"/>
<circle cx="215.9" cy="146.6" r=".41"/>
<circle cx="168" cy="160.2" r=".41"/>
<circle cx="178.2" cy="160.2" r=".41"/>
<circle cx="214.2" cy="175.6" r=".41"/>
<circle cx="215.9" cy="160.2" r=".41"/>
<circle cx="214.2" cy="180.8" r=".41"/>
</g>
<path d="M304.1 88.4l1.4 6.8zM305.5 88.4l-1.4 6.8zM314.4 88.4l1.4 6.8zM315.8 88.4l-1.4 6.8zM87.6 109.8l15.4-7.7zM87.6 102.1l15.4 7.7zM147.5 109.6l6.8-1.4zM147.5 108.2l6.8 1.4zM324.7 107.2l1.3 6.9zM326 107.2l-1.3 6.9z" fill="none" stroke="#000" stroke-width=".3"/>
<text font-size="7.5" x="190.2" y="25.1">FRONT CAMERA</text>
<text font-size="6" x="341.6" y="70.4">EEPROM</text>
<text font-size="4.8" x="151.7" y="67.9">FRONT CAMERA CONNECTOR</text>
<text font-size="3.8" x="367.1" y="261.8">600-83326-1000-001</text>
<text font-size="3.3" x="355.6" y="251.6">NVIDIA CORPORATION</text>
<g font-size="3">
<text x="186.8" y="179.1">I2C ADDRESS</text>
<text x="219.3" y="179.1">0x6C</text>
</g>
<text font-size="2.5" x="92.1" y="95.2">Y1</text>
<text font-size="2.4" x="160.3" y="71.3">AYF332335</text>
<g font-size="2.3">
<text x="333.8" y="98.7">GND</text>
<text x="111.4" y="107.2">GND</text>
<text x="84" y="115.8">GND</text>
<text x="303" y="120.9">GND</text>
<text x="313.2" y="120.9">GND</text>
<text x="323.5" y="120.9">GND</text>
<text x="366.3" y="120.9">GND</text>
<text x="220.9" y="134.6">GND</text>
<text x="176.4" y="167.1">GND</text>
<text x="265.3" y="165.4">GND</text>
<text x="135.3" y="238.9">GND</text>
</g>
<g font-size="2.2">
<text x="367.3" y="267.3">A</text>
<text x="367.3" y="264.8">83326-A01</text>
<text x="405.1" y="267.3">dd-mon-year</text>
<text x="413.3" y="264.8">3 OF 3</text>
</g>
<text font-size="2.1" x="355.6" y="261.5">NV_PN</text>
<g font-size="2">
<text x="376.3" y="23.9">VDD_CAM_1V8_CAM</text>
<text x="376.3" y="27.3">VDD_CAM_FQ_HV_CAM</text>
<text x="231.3" y="70.4">J2</text>
<text x="169.7" y="83.8">VDD_CAM_1V8_CAM</text>
<text x="228.6" y="82.9">1</text>
<text x="232.1" y="83.3">1</text>
<text x="307.1" y="79.7">VDD_CAM_1V8_CAM</text>
<text x="95" y="88.2">VDD_CAM_1V8_CAM</text>
<text x="169.7" y="85.5">VDD_CAM_1V8_CAM</text>
<text x="228.6" y="89.7">5</text>
<text x="228.6" y="88">4</text>
<text x="228.6" y="86.3">3</text>
<text x="228.6" y="84.6">2</text>
<text x="232.1" y="85">2</text>
<text x="232.1" y="86.7">3</text>
<text x="232.1" y="88.4">4</text>
<text x="306.5" y="89.6">R4</text>
<text x="316.8" y="89.6">R5</text>
<text x="327.1" y="89.6">R6</text>
<text x="108.7" y="94.7">C7</text>
<text x="228.6" y="94.9">8</text>
<text x="228.6" y="93.2">7</text>
<text x="228.6" y="91.5">6</text>
<text x="232.1" y="91.8">6</text>
<text x="232.1" y="90.1">5</text>
<text x="232.1" y="93.5">7</text>
<text x="232.1" y="95.2">8</text>
<text x="306.5" y="91.1">4.7k</text>
<text x="316.8" y="91.1">4.7k</text>
<text x="327.1" y="91.1">4.7k</text>
<text x="342.5" y="91.3">U1</text>
<text x="393.4" y="94">VDD_CAM_1V8_CAM</text>
<text x="91" y="98.7">24MHz</text>
<text x="105.3" y="96.3">0.1uF</text>
<text x="227.9" y="101.7">12</text>
<text x="227.9" y="100">11</text>
<text x="227.9" y="98.3">10</text>
<text x="228.6" y="96.6">9</text>
<text x="232.1" y="98.7">10</text>
<text x="232.1" y="96.9">9</text>
<text x="232.1" y="100.4">11</text>
<text x="339.8" y="96.6">7</text>
<text x="339.8" y="101.7">2</text>
<text x="339.8" y="100">1</text>
<text x="343" y="100.9">A0</text>
<text x="343" y="97.5">WP</text>
<text x="356.1" y="100.9">SCL</text>
<text x="356.1" y="97.5">VCC</text>
<text x="361.6" y="96.6">8</text>
<text x="361.6" y="101.7">5</text>
<text x="361.6" y="100">6</text>
<text x="60.5" y="103.6">R10</text>
<text x="67.4" y="103.6">0ohm</text>
<text x="86.6" y="103.4">1</text>
<text x="103.3" y="103.4">4</text>
<text x="146" y="103.6">R12</text>
<text x="152.9" y="103.6">0ohm</text>
<text x="227.9" y="106.9">15</text>
<text x="227.9" y="105.2">14</text>
<text x="227.9" y="103.4">13</text>
<text x="232.1" y="103.8">13</text>
<text x="232.1" y="105.5">14</text>
<text x="232.1" y="102.1">12</text>
<text x="232.1" y="107.2">15</text>
<text x="339.8" y="103.4">3</text>
<text x="343" y="102.6">A1</text>
<text x="343" y="104.3">A2</text>
<text x="350.7" y="107.7">ThermPad</text>
<text x="356.1" y="106">GND</text>
<text x="356.1" y="102.6">SDA</text>
<text x="361.6" y="106.9">9</text>
<text x="361.6" y="105.2">4</text>
<text x="370.7" y="106.7">C6</text>
<text x="86.6" y="108.6">2</text>
<text x="103.3" y="108.6">3</text>
<text x="146" y="108.7">R11</text>
<text x="152.9" y="108.7">0ohm</text>
<text x="227.9" y="113.7">19</text>
<text x="227.9" y="112">18</text>
<text x="227.9" y="110.3">17</text>
<text x="227.9" y="108.6">16</text>
<text x="232.1" y="112.3">18</text>
<text x="232.1" y="110.6">17</text>
<text x="232.1" y="108.9">16</text>
<text x="306.5" y="108.4">R7</text>
<text x="306.5" y="109.9">4.7k</text>
<text x="316.8" y="108.4">R8</text>
<text x="316.8" y="109.9">4.7k</text>
<text x="327.1" y="108.4">R9</text>
<text x="327.1" y="109.9">4.7k</text>
<text x="370.7" y="108.2">0.1uF</text>
<text x="167.5" y="118">VDD_CAM_FQ_HV_CAM</text>
<text x="227.9" y="118.8">22</text>
<text x="227.9" y="117.1">21</text>
<text x="227.9" y="115.4">20</text>
<text x="232.1" y="117.5">21</text>
<text x="232.1" y="115.8">20</text>
<text x="232.1" y="114.1">19</text>
<text x="232.1" y="119.2">22</text>
<text x="227.9" y="120.6">23</text>
<text x="232.1" y="120.9">23</text>
<text x="219.7" y="143.8">VDD_CAM_FQ_HV_CAM</text>
<text x="158.6" y="149.4">C1</text>
<text x="159.2" y="144.7">VDD_CAM_1V8_CAM</text>
<text x="170.5" y="149.4">C2</text>
<text x="180.8" y="149.4">C3</text>
<text x="208.2" y="149.4">C4</text>
<text x="218.4" y="149.4">C5</text>
<text x="158.6" y="151">4.7uF</text>
<text x="170.5" y="151">0.1uF</text>
<text x="180.8" y="151">0.1uF</text>
<text x="208.2" y="151">4.7uF</text>
<text x="218.4" y="151">0.1uF</text>
<text x="230.4" y="154.7">D2</text>
<text x="253" y="153.2">R3</text>
<text x="259" y="153.2">0ohm</text>
<text x="192.8" y="156.5">D504</text>
<text x="128.2" y="207.3">D1</text>
<text x="103" y="221.5">13</text>
<text x="103" y="219.8">14</text>
<text x="103" y="218.1">15</text>
<text x="103" y="216.3">16</text>
<text x="132.4" y="221.5">4</text>
<text x="132.4" y="219.8">3</text>
<text x="132.4" y="218">2</text>
<text x="132.4" y="216.3">1</text>
<text x="103" y="226.6">10</text>
<text x="103" y="224.9">11</text>
<text x="103" y="223.2">12</text>
<text x="132.4" y="226.6">7</text>
<text x="132.4" y="224.9">6</text>
<text x="132.4" y="223.2">5</text>
<text x="103.7" y="228.3">9</text>
<text x="132.4" y="228.3">8</text>
<text x="132.4" y="230">17</text>
</g>
<g font-size="1.9">
<text x="210.7" y="134.6">AGND</text>
<text x="214.2" y="167.1">AGND</text>
<text x="246.7" y="165.4">AGND</text>
<text x="210.4" y="257.9">BASE LEVEL GENERIC SCHEMATIC ONLY, COMMON &amp; NO_STUFF ASSEMBLY NOTES AND BOM NOT FINAL</text>
<text x="210.4" y="260.3">Front Camera Connector</text>
</g>
<g font-size="1.7">
<text x="36.3" y="9.7">A</text>
<text x="87.6" y="9.7">B</text>
<text x="138.9" y="9.7">C</text>
<text x="190.2" y="9.7">D</text>
<text x="241.5" y="9.7">E</text>
<text x="292.9" y="9.7">F</text>
<text x="344.2" y="9.7">G</text>
<text x="395.5" y="9.7">H</text>
<text x="8" y="38.8">1</text>
<text x="422.9" y="38.8">1</text>
<text x="8" y="88.4">2</text>
<text x="422.9" y="88.4">2</text>
<text x="8" y="139.7">3</text>
<text x="422.9" y="139.7">3</text>
<text x="8" y="191">4</text>
<text x="422.9" y="191">4</text>
<text x="8" y="242.3">5</text>
<text x="422.9" y="242.3">5</text>
<text x="191.9" y="257.9">ASSEMBLY</text>
<text x="355.3" y="254.3">2701 SAN TOMAS EXPRESSWAY</text>
<text x="355.5" y="257.4">SANTA CLARA, CA 95050, USA</text>
<text x="11.6" y="262.9">ALL NVIDIA DESIGN SPECIFICATIONS, REFERENCE SPECIFICATIONS, REFERENCE BOARDS, FILES, DRAWINGS, DIAGNOSTICS, LISTS AND OTHER DOCUMENTS OR INFORMATION (TOGETHER AND SEPARATELY, 'MATERIALS') ARE BEING PROVIDED 'AS IS'. THE MATERIALS MAY</text>
<text x="191.9" y="260.3">PAGE DETAIL</text>
<text x="11.6" y="267.2">IMPLIED WARRANTIES INCLUDING, WITHOUT LIMITATION, THE WARRANTIES OF DESIGN, OF NONINFRINGEMENT, MERCHANTABILITY OR FITNESS FOR A PARTICULAR PURPOSE, OR ARISING FROM A COURSE OF DEALING, TRADE USAGE, TRADE PRACTICE, OR INDUSTRY STANDARDS.</text>
<text x="11.6" y="264.9">CONTAIN KNOWN AND UNKNOWN VIOLATIONS OR DEVIATIONS OF INDUSTRY STANDARDS AND SPECIFICATIONS. NVIDIA MAKES NO WARRANTIES, EXPRESSED, IMPLIED, STATUTORY OR OTHERWISE WITH RESPECT TO THE MATERIALS OR OTHERWISE, AND EXPRESSLY DISCLAIMS ALL</text>
<text x="355.3" y="267.3">BOM REV</text>
<text x="355.3" y="264.8">PCB REV</text>
<text x="398.1" y="264.8">PAGE</text>
<text x="398.1" y="267.3">DATE</text>
<text x="36.3" y="270.6">A</text>
<text x="87.6" y="270.6">B</text>
<text x="138.9" y="270.6">C</text>
<text x="190.2" y="270.6">D</text>
<text x="241.5" y="270.6">E</text>
<text x="292.9" y="270.6">F</text>
<text x="344.2" y="270.6">G</text>
<text x="395.5" y="270.6">H</text>
</g>
<g font-size="1.6">
<text x="44.5" y="103.4">CAM_AF_PWDN</text>
<text x="91.8" y="103.8">EN</text>
<text x="91.8" y="108.9">GND</text>
<text x="106.4" y="216.7">OUT1</text>
<text x="106.4" y="221.8">OUT4</text>
<text x="106.4" y="220.1">OUT3</text>
<text x="106.4" y="218.4">OUT2</text>
<text x="126.9" y="221.8">IN4</text>
<text x="126.9" y="220.1">IN3</text>
<text x="126.9" y="218.4">IN2</text>
<text x="126.9" y="216.7">IN1</text>
<text x="106.4" y="227">OUT7</text>
<text x="106.4" y="225.2">OUT6</text>
<text x="106.4" y="223.5">OUT5</text>
<text x="126.9" y="226.9">IN7</text>
<text x="126.9" y="225.2">IN6</text>
<text x="126.9" y="223.5">IN5</text>
<text x="106.4" y="228.7">OUT8</text>
<text x="126.9" y="228.7">IN8</text>
<text x="126.9" y="230.4">GND</text>
</g>
<g font-size="1.5">
<text x="338.7" y="23">VDD_CAM_1V8_CAM</text>
<text x="338.7" y="26.5">VDD_CAM_FQ_HV_CAM</text>
<text x="248.4" y="67">NOTE : PIN NUMBERS ARE</text>
<text x="250.1" y="69.6">MIRRORED W.R.T. SPEC</text>
<text x="231.3" y="75.6">0.4MM</text>
<text x="231.3" y="73.9">N/A</text>
<text x="231.3" y="77.3">90</text>
<text x="231.3" y="72.1">AYF332335</text>
<text x="231.3" y="80.7">COMMON</text>
<text x="231.3" y="79">SMD23_INV</text>
<text x="193.3" y="89.8">CON_CSI_C_D0_N</text>
<text x="193.3" y="88.1">CON_CSI_C_D0_P</text>
<text x="193.3" y="94.9">CON_CSI_C_CLK_N</text>
<text x="193.3" y="93.2">CON_CSI_C_CLK_P</text>
<text x="306.5" y="95.2">NO STUFF</text>
<text x="306.5" y="92.5">5 %</text>
<text x="306.5" y="93.9">0402</text>
<text x="316.8" y="95.2">NO STUFF</text>
<text x="316.8" y="93.9">0402</text>
<text x="316.8" y="92.5">5 %</text>
<text x="327.1" y="95.2">COMMON</text>
<text x="327.1" y="93.9">0402</text>
<text x="327.1" y="92.5">5 %</text>
<text x="342.5" y="92.5">CAT24C02HU4IGT3A</text>
<text x="342.5" y="93.7">DFN08</text>
<text x="342.5" y="94.9">COMMON</text>
<text x="400.1" y="90.5">TP501</text>
<text x="91" y="100.4">-1ppm</text>
<text x="107.4" y="97.6">6.3V</text>
<text x="107.4" y="101.9">0402</text>
<text x="108.2" y="100.5">X7R</text>
<text x="108.2" y="99.2">10%</text>
<text x="193.3" y="98.3">CON_CSI_C_D1_P</text>
<text x="193.3" y="100">CON_CSI_C_D1_N</text>
<text x="326.7" y="101.7">EEPROM_A1</text>
<text x="326.7" y="100">EEPROM_A0</text>
<text x="369.5" y="100">CAM_I2C_SCL_E</text>
<text x="369.5" y="101.7">CAM_I2C_SDA_E</text>
<text x="56.6" y="105.2">0402</text>
<text x="62.1" y="105.4">0.05 ohm</text>
<text x="71" y="105.2">COMMON</text>
<text x="73.6" y="103.4">CAM_OSC_EN</text>
<text x="92" y="102.1">SMD</text>
<text x="96.1" y="102.1">NO STUFF</text>
<text x="96.3" y="103.8">VCC</text>
<text x="105.8" y="103.3">COMMON</text>
<text x="128.3" y="103.4">CAMFQ_MCLK_E</text>
<text x="142.2" y="105.2">0402</text>
<text x="147.6" y="105.4">0.05 ohm</text>
<text x="193.3" y="103.4">CAMFQ_MCLK_E_CON</text>
<text x="193.3" y="105.2">CAMFQ_PWDN_E</text>
<text x="326.7" y="103.4">EEPROM_A2</text>
<text x="96.1" y="108.9">OUT</text>
<text x="128.3" y="108.6">CAMFQ_MCLK_OSC</text>
<text x="142.1" y="110.3">0402</text>
<text x="147.6" y="110.5">0.05 ohm</text>
<text x="193.3" y="112">CAM_RST_E</text>
<text x="193.3" y="110.3">CAM_I2C_SCL_E</text>
<text x="193.3" y="108.6">CAM_I2C_SDA_E</text>
<text x="198.4" y="113.7">SNN_CAMF_19</text>
<text x="306.5" y="111.3">5 %</text>
<text x="306.5" y="112.7">0402</text>
<text x="316.8" y="112.7">0402</text>
<text x="316.8" y="111.3">5 %</text>
<text x="327.1" y="112.7">0402</text>
<text x="327.1" y="111.3">5 %</text>
<text x="370.7" y="113.9">0402</text>
<text x="370.7" y="111.1">10%</text>
<text x="370.7" y="112.5">X7R</text>
<text x="370.7" y="109.6">6.3V</text>
<text x="198.4" y="118.8">SNN_CAMF_22</text>
<text x="306.5" y="114.1">COMMON</text>
<text x="316.8" y="114.1">COMMON</text>
<text x="327.1" y="114.1">NO STUFF</text>
<text x="338.2" y="119.2">I2C ADDRESS : 7b'1010100</text>
<text x="370.7" y="115.3">COMMON</text>
<text x="230.4" y="148.9">COMMON</text>
<text x="158.6" y="152.4">6.3V</text>
<text x="158.6" y="155.3">X5R</text>
<text x="158.6" y="153.9">20%</text>
<text x="170.5" y="155.3">X7R</text>
<text x="170.5" y="153.9">10%</text>
<text x="170.5" y="152.4">16V</text>
<text x="180.8" y="153.9">10%</text>
<text x="180.8" y="152.4">6.3V</text>
<text x="180.8" y="155.3">X7R</text>
<text x="192.8" y="152">-1A</text>
<text x="192.8" y="150.7">COMMON</text>
<text x="192.8" y="153.4">15000V</text>
<text x="192.8" y="154.8">SLP6</text>
<text x="208.2" y="152.4">6.3V</text>
<text x="208.2" y="153.9">20%</text>
<text x="208.2" y="155.3">X5R</text>
<text x="218.4" y="152.4">6.3V</text>
<text x="218.4" y="155.3">X7R</text>
<text x="218.4" y="153.9">10%</text>
<text x="230.4" y="151.7">15000V</text>
<text x="230.4" y="150.3">-1A</text>
<text x="230.4" y="153.1">SLP6</text>
<text x="251.6" y="154.8">0402</text>
<text x="259.2" y="154.8">COMMON</text>
<text x="158.6" y="156.6">0402</text>
<text x="158.6" y="158">COMMON</text>
<text x="170.5" y="158">COMMON</text>
<text x="170.5" y="156.6">0402</text>
<text x="180.8" y="158">COMMON</text>
<text x="180.8" y="156.6">0402</text>
<text x="192.8" y="157.8">UCLAMP0501P</text>
<text x="208.2" y="156.6">0402</text>
<text x="208.2" y="158">COMMON</text>
<text x="218.4" y="158">COMMON</text>
<text x="218.4" y="156.6">0402</text>
<text x="230.4" y="156.1">UCLAMP0501P</text>
<text x="118.2" y="209">EClamp2398P.TCT</text>
<text x="123.8" y="210.7">15KV/8KV</text>
<text x="125.5" y="214.1">COMMON</text>
<text x="126.3" y="212.4">DFN16</text>
<text x="73.6" y="216.3">CAM_RST</text>
<text x="73.6" y="221.5">CAM_I2C_SCL</text>
<text x="73.6" y="219.8">CAMFQ_PWDN</text>
<text x="73.6" y="218.1">CAM_I2C_SDA</text>
<text x="137.7" y="221.5">CAM_I2C_SCL_E</text>
<text x="137.7" y="219.8">CAMFQ_PWDN_E</text>
<text x="137.7" y="218.1">CAM_I2C_SDA_E</text>
<text x="137.7" y="216.3">CAM_RST_E</text>
<text x="73.6" y="226.6">SNN_1_7</text>
<text x="73.6" y="224.9">SNN_1_6</text>
<text x="73.6" y="223.2">CAMFQ_MCLK</text>
<text x="137.7" y="223.2">CAMFQ_MCLK_E</text>
<text x="138.6" y="226.6">SNN_1_10</text>
<text x="138.6" y="224.9">SNN_1_11</text>
<text x="73.6" y="228.3">SNN_1_8</text>
<text x="138.6" y="228.3">SNN_1_9</text>
</g>
<g font-size="1.3">
<text x="325.9" y="23.4">2.1G&lt;</text>
<text x="325.9" y="26.8">2.1G&lt;</text>
<text x="176.3" y="88.4">2.2B&lt;</text>
<text x="176.3" y="90.1">2.2B&lt;</text>
<text x="177.1" y="95.2">2.2B&lt;</text>
<text x="177.1" y="93.5">2.2B&lt;</text>
<text x="177.1" y="100.4">2.2B&lt;</text>
<text x="177.1" y="98.7">2.2B&lt;</text>
<text x="393.8" y="100.4">3.2D&lt;&gt;</text>
<text x="399.8" y="100.4">3.5D&lt;&gt;</text>
<text x="33.4" y="103.8">2.3B&gt;</text>
<text x="115.5" y="103.8">3.5D&gt;</text>
<text x="177.1" y="105.5">3.5D&gt;</text>
<text x="393.8" y="102.1">3.2D&lt;&gt;</text>
<text x="399.8" y="102.1">3.5D&lt;&gt;</text>
<text x="169.4" y="110.6">3.5D&lt;&gt;</text>
<text x="169.4" y="108.9">3.5D&lt;&gt;</text>
<text x="175.4" y="110.6">3.2H&lt;&gt;</text>
<text x="175.4" y="108.9">3.2H&lt;&gt;</text>
<text x="176.3" y="112.3">3.5D&gt;</text>
<text x="57.3" y="218.4">2.3B&lt;&gt;</text>
<text x="58.2" y="221.8">2.3B&gt;</text>
<text x="58.2" y="220.1">2.4B&gt;</text>
<text x="59.1" y="216.7">2.4B&gt;</text>
<text x="174" y="216.7">3.2D&lt;</text>
<text x="174.8" y="220.1">3.2D&lt;</text>
<text x="174.8" y="221.8">3.2D&lt;&gt;</text>
<text x="174.8" y="218.4">3.2D&lt;&gt;</text>
<text x="180.8" y="221.8">3.2H&lt;&gt;</text>
<text x="180.8" y="218.4">3.2H&lt;&gt;</text>
<text x="58.2" y="223.5">2.4B&gt;</text>
<text x="174.8" y="223.5">3.2C&lt;</text>
</g>
<g font-size="1.2">
<text x="331.5" y="23.8">IN</text>
<text x="331.5" y="27.3">IN</text>
<text x="182.5" y="88.8">BI</text>
<text x="182.5" y="90.5">BI</text>
<text x="182.5" y="94">OUT</text>
<text x="182.5" y="95.7">OUT</text>
<text x="182.5" y="99.1">OUT</text>
<text x="182.5" y="100.8">OUT</text>
<text x="388.8" y="100.8">BI</text>
<text x="39" y="104.2">IN</text>
<text x="121.1" y="104.2">IN</text>
<text x="128.6" y="107.2">50OHM_NETCLASS1</text>
<text x="128.6" y="102.1">50OHM_NETCLASS1</text>
<text x="182.7" y="105.9">IN</text>
<text x="193.6" y="102.1">50OHM_NETCLASS1</text>
<text x="388.8" y="102.5">BI</text>
<text x="182.5" y="109.4">BI</text>
<text x="182.5" y="111.1">BI</text>
<text x="182.7" y="112.8">IN</text>
<text x="64.5" y="218.8">BI</text>
<text x="64.7" y="220.6">IN</text>
<text x="64.7" y="217.1">IN</text>
<text x="168.3" y="217.1">OUT</text>
<text x="168.3" y="220.6">OUT</text>
<text x="169.9" y="218.8">BI</text>
<text x="64.5" y="222.3">BI</text>
<text x="64.7" y="224">IN</text>
<text x="168.3" y="224">OUT</text>
<text x="169.9" y="222.3">BI</text>
</g>
<g font-size="1">
<text x="92.1" y="96.9">DSEC24.0000MNSN</text>
<text x="156.5" y="105.2">COMMON</text>
<text x="156.5" y="110.3">NO STUFF</text>
</g>
</svg>
